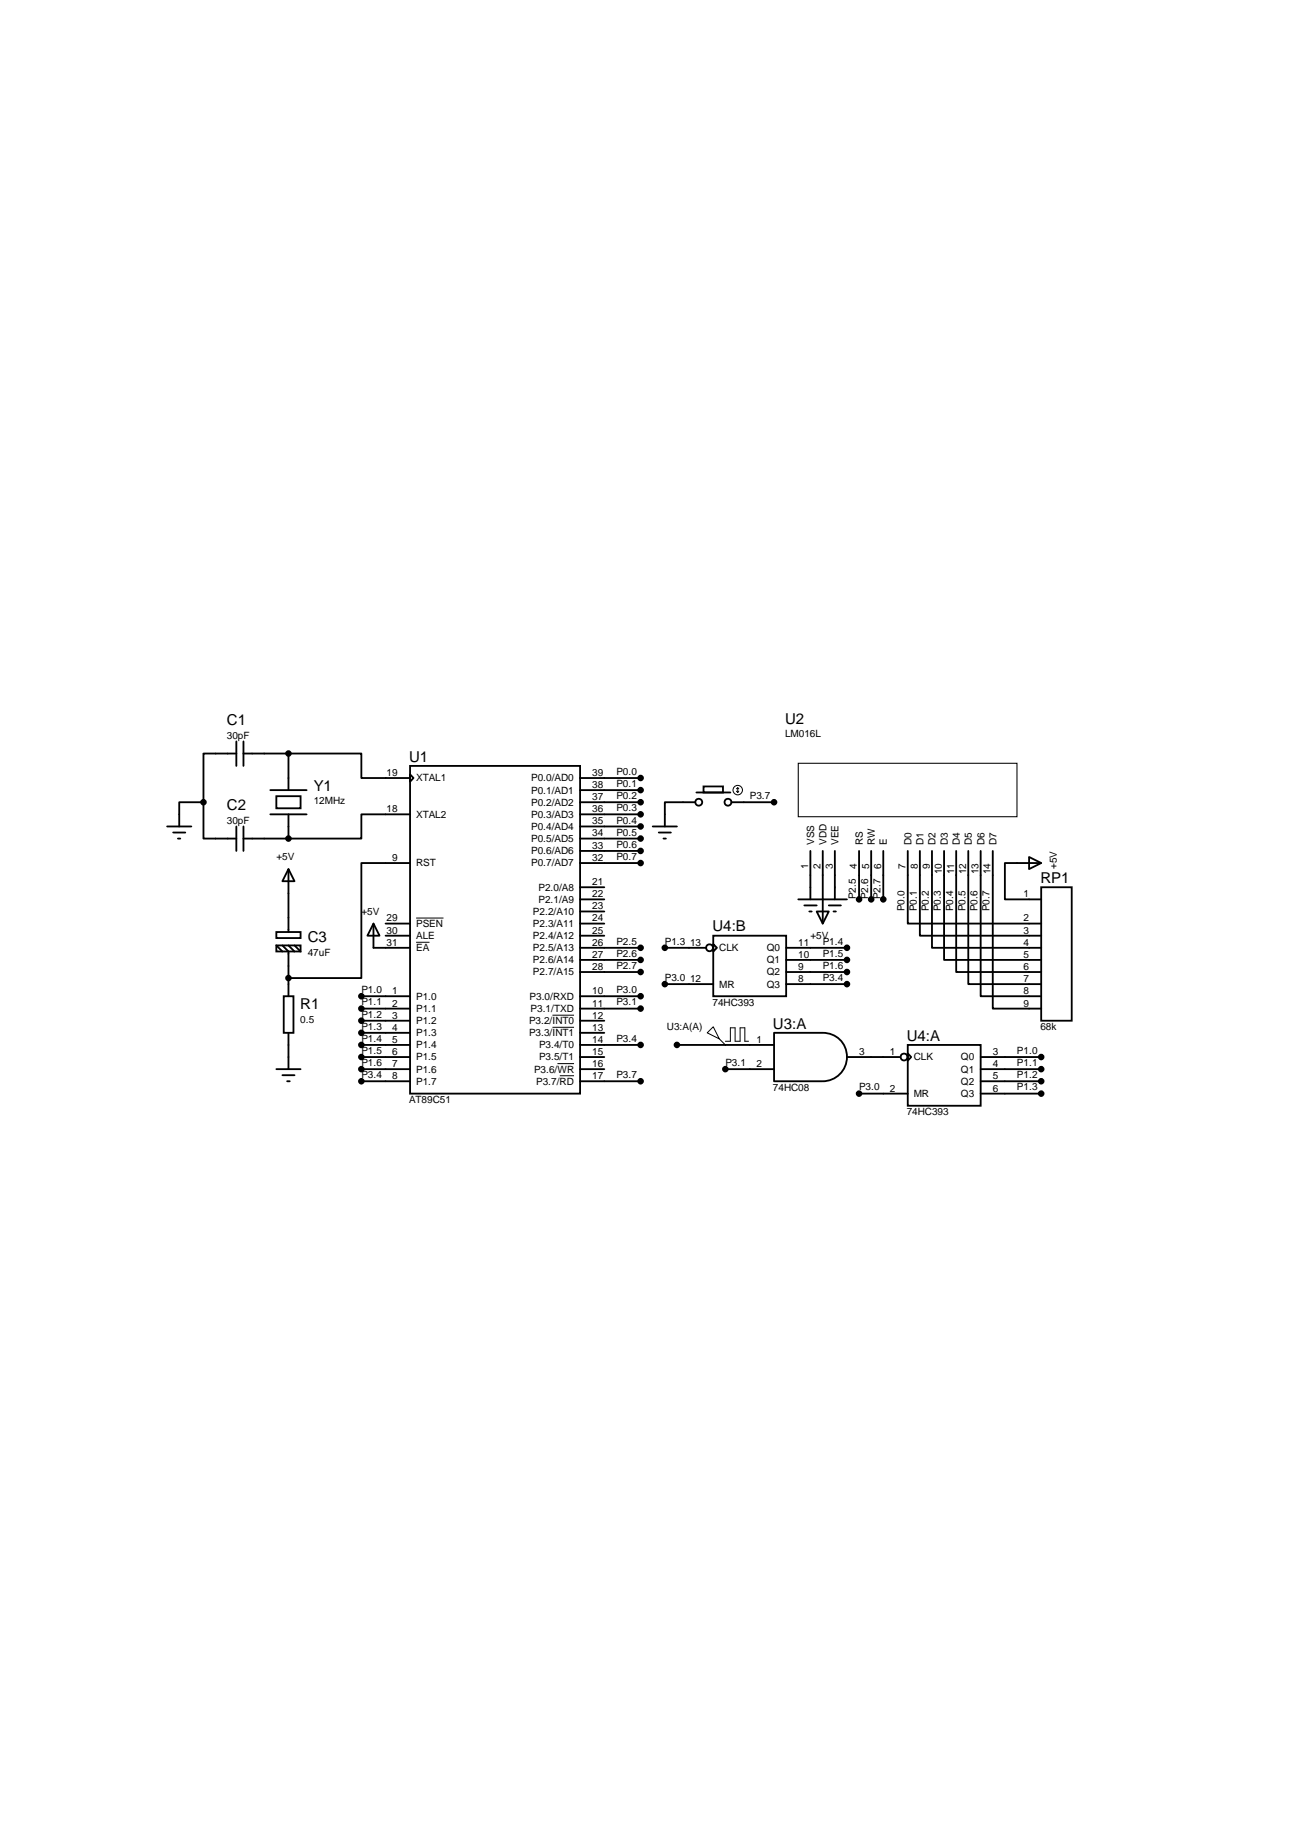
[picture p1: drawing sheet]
<svg xmlns="http://www.w3.org/2000/svg" width="210mm" height="297mm" viewBox="0 0 210 297" stroke-linecap="round" stroke-linejoin="round" font-family="sans-serif">
<g fill="none" stroke="#000" stroke-width=".3">
<path d="M38 119.2v4M39.2 119.2v4M26.9 132.9h3.9M27.9 133.9h1.9M28.6 134.9h.4M32.7 129v5.9h5.3M32.7 129h-3.9v3.9M38 121.2h-5.3v7.8M38 132.9v3.9M39.2 121.2h7.2M39.2 134.9h7.2M39.2 132.9v3.9"/>
<path d="M43.5 127.1h5.8M43.5 131h5.8M44.4 128h3.9v2h-3.9zM46.4 139.8l1 1.9h-2zM46.4 121.2h11.7v3.9h7.9M46.4 121.2v5.9M46.4 131v3.9M46.4 139.8v10.1M66 123.2h27.3v52.7h-27.3zM66 124.5l.5 .6-.5 .6zM66 131h-7.9v3.9h-11.7M66 138.8h-7.9v18.5h-11.7"/>
<path d="M93.3 134.9h9.7M93.3 125.1h9.7M93.3 127.1h9.7M93.3 129h9.7M93.3 131h9.7M93.3 132.9h9.7M93.3 136.8h9.7M93.3 138.8h9.7M105 132.9h3.9M106 133.9h1.9M106.7 134.9h.4M111.8 129h-4.9v3.9"/>
<path d="M112 127.5h5.5M113.2 126.5h3.1v1h-3.1zM117.6 129h6.9M130.3 136.8v7.8M132.3 136.8v11.7M134.3 136.8v7.8M138.2 136.8v7.8M140.1 136.8v7.8M142.1 136.8v7.8M146 136.8v11.7h21.5M148 136.8v13.7h19.5M149.9 136.8v15.6h17.6"/>
<path d="M151.8 136.8v17.6h15.7M153.8 136.8v19.5h13.7M155.7 136.8v21.5h11.8M157.7 136.8v23.4h9.8M159.7 136.8v25.4h7.8M165.5 137.8l2 1-2 1zM167.5 138.8h-5.9v5.8h5.9M44.4 149.9h3.9v1h-3.9zM44.4 152h3.9v1h-3.9zM44.4 152l1 1M45.4 152l1 1v7.2M46.4 152l1 1"/>
<path d="M47.4 152l.9 1M60.1 148.5l.9 2h-1.9zM60.1 148.5v3.9h5.9M62 150.5h4M62 148.5h4M93.3 152.4h9.7M93.3 154.4h9.7M93.3 156.3h9.7M93.3 150.5h3.9M93.3 148.5h3.9M93.3 142.7h3.9M93.3 144.6h3.9"/>
<path d="M93.3 146.6h3.9M106.9 152.4h6.7M106.9 158.3h7.8M114.7 150.5h11.7v9.7h-11.7zM114.7 151.8l.6 .6-.6 .6zM126.4 152.4h9.8M126.4 154.4h9.8M126.4 156.3h9.8M126.4 158.3h9.8M128.4 144.6h7.8M129.4 145.6h2M130.2 146.6h.4"/>
<path d="M131.4 146.6h1.9l-1 1.9zM133.3 145.6h2M134.1 146.6h.4M167.5 142.7h4.9v21.5h-4.9zM44.4 171.9h3.9M45.4 172.9h2M45.6 160.2h1.6v5.9h-1.6zM46.2 173.9h.4M46.4 166.1v5.8M58.1 160.2h7.9M58.1 162.2h7.9M58.1 168h7.9"/>
<path d="M58.1 173.9h7.9M58.1 171.9h7.9M58.1 170h7.9M58.1 164.2h7.9M58.1 166.1h7.9M93.3 160.2h9.7M93.3 162.2h9.7M93.3 168h9.7M93.3 173.9h9.7M93.3 171.9h3.9M93.3 170h3.9M93.3 164.2h3.9"/>
<path d="M93.3 166.1h3.9M108.9 168h15.6M116.7 171.9h7.8M124.5 166.1h7.8a3.9 3.9 0 0 1 3.9 3.9 3.9 3.9 0 0 1-3.9 3.9h-7.8zM136.2 170h8.6M138.2 175.9h7.8M146 168h11.7v9.8h-11.7zM146 169.4l.6 .6-.6 .6zM157.7 173.9h9.8M157.7 171.9h9.8M157.7 170h9.8M157.7 175.9h9.8"/>
<circle cx="112.4" cy="129" r=".56"/>
<circle cx="117.1" cy="129" r=".56"/>
<circle cx="114.1" cy="152.4" r=".56"/>
<circle cx="145.4" cy="170" r=".56"/>
</g>
<g fill="none" stroke="#000" stroke-width=".16">
<path d="M118.4 127.2l.3 .3M118.7 126.7v.8M118.7 126.7l-.3 .2M118.7 126.7l.1 .2M118.8 127.2l-.1 .3M66.9 151.5h2.2M66.9 147.6h4.4M88.9 163.3h3.4M88.9 165.2h3.4M89.7 171.1h2.6M90 173h2.3M113.7 166.1l1-1 1 2z"/>
<path d="M115.7 167.1l1 .9M116.7 167.5h.8v-2.2h.7v2.2h.8v-2.2h.8v2.2h.6"/>
<circle cx="118.7" cy="127.1" r=".76"/>
</g>
<g fill="#000" stroke="#000" stroke-width=".3">
<circle cx="32.7" cy="129" r=".38"/>
<circle cx="46.4" cy="121.2" r=".38"/>
<circle cx="46.4" cy="134.9" r=".38"/>
<circle cx="103" cy="125.1" r=".38"/>
<circle cx="103" cy="138.8" r=".38"/>
<circle cx="103" cy="131" r=".38"/>
<circle cx="103" cy="136.8" r=".38"/>
<circle cx="103" cy="132.9" r=".38"/>
<circle cx="103" cy="127.1" r=".38"/>
<circle cx="103" cy="134.9" r=".38"/>
<circle cx="103" cy="129" r=".38"/>
<circle cx="124.5" cy="129" r=".38"/>
<circle cx="46.4" cy="157.3" r=".38"/>
<circle cx="103" cy="156.3" r=".38"/>
<circle cx="103" cy="152.4" r=".38"/>
<circle cx="103" cy="154.4" r=".38"/>
<circle cx="106.9" cy="152.4" r=".38"/>
<circle cx="106.9" cy="158.3" r=".38"/>
<circle cx="136.2" cy="156.3" r=".38"/>
<circle cx="136.2" cy="152.4" r=".38"/>
<circle cx="136.2" cy="154.4" r=".38"/>
<circle cx="136.2" cy="158.3" r=".38"/>
<circle cx="138.2" cy="144.6" r=".38"/>
<circle cx="140.1" cy="144.6" r=".38"/>
<circle cx="142.1" cy="144.6" r=".38"/>
<circle cx="58.1" cy="166.1" r=".38"/>
<circle cx="58.1" cy="171.9" r=".38"/>
<circle cx="58.1" cy="160.2" r=".38"/>
<circle cx="58.1" cy="168" r=".38"/>
<circle cx="58.1" cy="162.2" r=".38"/>
<circle cx="58.1" cy="173.9" r=".38"/>
<circle cx="58.1" cy="170" r=".38"/>
<circle cx="58.1" cy="164.1" r=".38"/>
<circle cx="103" cy="160.2" r=".38"/>
<circle cx="103" cy="168" r=".38"/>
<circle cx="103" cy="162.2" r=".38"/>
<circle cx="103" cy="173.9" r=".38"/>
<circle cx="108.9" cy="168" r=".38"/>
<circle cx="116.7" cy="171.9" r=".38"/>
<circle cx="138.2" cy="175.9" r=".38"/>
<circle cx="167.5" cy="175.9" r=".38"/>
<circle cx="167.5" cy="171.9" r=".38"/>
<circle cx="167.5" cy="170" r=".38"/>
<circle cx="167.5" cy="173.9" r=".38"/>
</g>
<path d="M128.4 122.8h35.2v8.5h-35.2z" fill="none" stroke="#000" stroke-width=".17"/>
<g font-size="2.4">
<text x="36.5" y="116.6">C1</text>
<text x="126.3" y="116.4">U2</text>
<text x="65.8" y="122.5">U1</text>
<text x="36.5" y="130.3">C2</text>
<text x="50.5" y="127.2">Y1</text>
<text x="167.3" y="142">RP1</text>
<text x="114.6" y="149.8">U4:B</text>
<text x="49.5" y="151.5">C3</text>
<text x="48.3" y="162.3">R1</text>
<text x="124.3" y="165.4">U3:A</text>
<text x="145.8" y="167.4">U4:A</text>
</g>
<g font-size="1.6">
<text x="36.5" y="118.9">30pF</text>
<text x="126.3" y="118.6">LM016L</text>
<text x="62.2" y="124.8">19</text>
<text x="66.9" y="125.7">XTAL1</text>
<text x="85.4" y="125.7">P0.0/AD0</text>
<text x="95.2" y="124.8">39</text>
<text x="99.1" y="124.6">P0.0</text>
<text x="50.5" y="129.3">12MHz</text>
<text x="62.2" y="130.6">18</text>
<text x="66.9" y="131.5">XTAL2</text>
<text x="85.4" y="127.6">P0.1/AD1</text>
<text x="85.4" y="129.6">P0.2/AD2</text>
<text x="85.4" y="131.5">P0.3/AD3</text>
<text x="95.2" y="126.7">38</text>
<text x="95.2" y="128.7">37</text>
<text x="95.2" y="130.6">36</text>
<text x="99.1" y="126.6">P0.1</text>
<text x="99.1" y="128.5">P0.2</text>
<text x="99.1" y="130.5">P0.3</text>
<text x="120.6" y="128.5">P3.7</text>
<text x="36.5" y="132.6">30pF</text>
<text x="85.4" y="133.5">P0.4/AD4</text>
<text x="85.4" y="135.4">P0.5/AD5</text>
<text x="85.4" y="137.4">P0.6/AD6</text>
<text x="95.2" y="132.6">35</text>
<text x="95.2" y="134.5">34</text>
<text x="95.2" y="136.5">33</text>
<text x="99.1" y="132.4">P0.4</text>
<text x="99.1" y="134.4">P0.5</text>
<text x="99.1" y="136.3">P0.6</text>
<text x="130.9" y="135.9" transform="rotate(-90 130.9 135.9)">VSS</text>
<text x="132.9" y="135.9" transform="rotate(-90 132.9 135.9)">VDD</text>
<text x="134.9" y="135.9" transform="rotate(-90 134.9 135.9)">VEE</text>
<text x="138.8" y="135.9" transform="rotate(-90 138.8 135.9)">RS</text>
<text x="140.7" y="135.9" transform="rotate(-90 140.7 135.9)">RW</text>
<text x="142.7" y="135.9" transform="rotate(-90 142.7 135.9)">E</text>
<text x="146.6" y="135.9" transform="rotate(-90 146.6 135.9)">D0</text>
<text x="148.5" y="135.9" transform="rotate(-90 148.5 135.9)">D1</text>
<text x="150.5" y="135.9" transform="rotate(-90 150.5 135.9)">D2</text>
<text x="152.4" y="135.9" transform="rotate(-90 152.4 135.9)">D3</text>
<text x="154.4" y="135.9" transform="rotate(-90 154.4 135.9)">D4</text>
<text x="156.3" y="135.9" transform="rotate(-90 156.3 135.9)">D5</text>
<text x="158.3" y="135.9" transform="rotate(-90 158.3 135.9)">D6</text>
<text x="160.3" y="135.9" transform="rotate(-90 160.3 135.9)">D7</text>
<text x="44.4" y="138.4">+5V</text>
<text x="63.1" y="138.5">9</text>
<text x="66.9" y="139.3">RST</text>
<text x="85.4" y="139.3">P0.7/AD7</text>
<text x="86.6" y="143.2">P2.0/A8</text>
<text x="95.2" y="138.5">32</text>
<text x="95.2" y="142.4">21</text>
<text x="99.1" y="138.3">P0.7</text>
<text x="130" y="139.7" transform="rotate(-90 130 139.7)">1</text>
<text x="132" y="139.7" transform="rotate(-90 132 139.7)">2</text>
<text x="133.9" y="139.7" transform="rotate(-90 133.9 139.7)">3</text>
<text x="137.8" y="139.7" transform="rotate(-90 137.8 139.7)">4</text>
<text x="139.8" y="139.7" transform="rotate(-90 139.8 139.7)">5</text>
<text x="141.7" y="139.7" transform="rotate(-90 141.7 139.7)">6</text>
<text x="145.7" y="139.7" transform="rotate(-90 145.7 139.7)">7</text>
<text x="147.6" y="139.7" transform="rotate(-90 147.6 139.7)">8</text>
<text x="149.6" y="139.7" transform="rotate(-90 149.6 139.7)">9</text>
<text x="151.5" y="140.6" transform="rotate(-90 151.5 140.6)">10</text>
<text x="153.5" y="140.6" transform="rotate(-90 153.5 140.6)">11</text>
<text x="155.4" y="140.6" transform="rotate(-90 155.4 140.6)">12</text>
<text x="157.4" y="140.6" transform="rotate(-90 157.4 140.6)">13</text>
<text x="159.3" y="140.6" transform="rotate(-90 159.3 140.6)">14</text>
<text x="170" y="139.8" transform="rotate(-90 170 139.8)">+5V</text>
<text x="58.1" y="147.1">+5V</text>
<text x="62.2" y="148.2">29</text>
<text x="66.9" y="149.1">PSEN</text>
<text x="85.7" y="147.1">P2.2/A10</text>
<text x="85.7" y="149.1">P2.3/A11</text>
<text x="86.6" y="145.2">P2.1/A9</text>
<text x="95.2" y="144.3">22</text>
<text x="95.2" y="146.2">23</text>
<text x="95.2" y="148.2">24</text>
<text x="137.7" y="144.6" transform="rotate(-90 137.7 144.6)">P2.5</text>
<text x="139.6" y="144.6" transform="rotate(-90 139.6 144.6)">P2.6</text>
<text x="141.6" y="144.6" transform="rotate(-90 141.6 144.6)">P2.7</text>
<text x="145.5" y="146.6" transform="rotate(-90 145.5 146.6)">P0.0</text>
<text x="147.4" y="146.6" transform="rotate(-90 147.4 146.6)">P0.1</text>
<text x="149.4" y="146.6" transform="rotate(-90 149.4 146.6)">P0.2</text>
<text x="151.3" y="146.6" transform="rotate(-90 151.3 146.6)">P0.3</text>
<text x="153.3" y="146.6" transform="rotate(-90 153.3 146.6)">P0.4</text>
<text x="155.3" y="146.6" transform="rotate(-90 155.3 146.6)">P0.5</text>
<text x="157.2" y="146.6" transform="rotate(-90 157.2 146.6)">P0.6</text>
<text x="159.2" y="146.6" transform="rotate(-90 159.2 146.6)">P0.7</text>
<text x="164.6" y="148.2">2</text>
<text x="164.6" y="144.3">1</text>
<text x="49.5" y="153.7">47uF</text>
<text x="62.2" y="150.1">30</text>
<text x="62.2" y="152.1">31</text>
<text x="66.9" y="151">ALE</text>
<text x="66.9" y="153">EA</text>
<text x="85.7" y="151">P2.4/A12</text>
<text x="85.7" y="153">P2.5/A13</text>
<text x="85.7" y="154.9">P2.6/A14</text>
<text x="95.2" y="156">28</text>
<text x="95.2" y="150.1">25</text>
<text x="95.2" y="152.1">26</text>
<text x="95.2" y="154">27</text>
<text x="99.1" y="151.9">P2.5</text>
<text x="99.1" y="153.9">P2.6</text>
<text x="99.1" y="155.8">P2.7</text>
<text x="106.9" y="151.9">P1.3</text>
<text x="111" y="152.1">13</text>
<text x="115.7" y="153">CLK</text>
<text x="123.3" y="153">Q0</text>
<text x="123.3" y="154.9">Q1</text>
<text x="128.4" y="152.1">11</text>
<text x="128.4" y="154">10</text>
<text x="128.4" y="156">9</text>
<text x="130.3" y="151">+5V</text>
<text x="132.3" y="151.9">P1.4</text>
<text x="132.3" y="153.9">P1.5</text>
<text x="132.3" y="155.8">P1.6</text>
<text x="164.6" y="150.1">3</text>
<text x="164.6" y="152.1">4</text>
<text x="164.6" y="154">5</text>
<text x="164.6" y="156">6</text>
<text x="58.1" y="159.8">P1.0</text>
<text x="58.1" y="161.7">P1.1</text>
<text x="63.1" y="159.9">1</text>
<text x="63.1" y="161.9">2</text>
<text x="66.9" y="160.8">P1.0</text>
<text x="85.2" y="160.8">P3.0/RXD</text>
<text x="85.7" y="156.9">P2.7/A15</text>
<text x="95.2" y="159.9">10</text>
<text x="95.2" y="161.9">11</text>
<text x="99.1" y="159.8">P3.0</text>
<text x="99.1" y="161.7">P3.1</text>
<text x="106.9" y="157.8">P3.0</text>
<text x="111" y="157.9">12</text>
<text x="114.6" y="161.8">74HC393</text>
<text x="115.7" y="158.8">MR</text>
<text x="123.3" y="156.9">Q2</text>
<text x="123.3" y="158.8">Q3</text>
<text x="128.4" y="157.9">8</text>
<text x="132.3" y="157.8">P3.4</text>
<text x="164.6" y="157.9">7</text>
<text x="164.6" y="159.9">8</text>
<text x="164.6" y="161.9">9</text>
<text x="48.3" y="164.5">0.5</text>
<text x="58.1" y="163.6">P1.2</text>
<text x="58.1" y="165.6">P1.3</text>
<text x="58.1" y="167.5">P1.4</text>
<text x="63.1" y="163.8">3</text>
<text x="63.1" y="165.8">4</text>
<text x="63.1" y="167.7">5</text>
<text x="66.9" y="162.8">P1.1</text>
<text x="66.9" y="164.7">P1.2</text>
<text x="66.9" y="166.7">P1.3</text>
<text x="85.1" y="164.7">P3.2/INT0</text>
<text x="85.1" y="166.7">P3.3/INT1</text>
<text x="85.3" y="162.8">P3.1/TXD</text>
<text x="95.2" y="163.8">12</text>
<text x="95.2" y="165.8">13</text>
<text x="95.2" y="167.7">14</text>
<text x="99.1" y="167.5">P3.4</text>
<text x="107.3" y="165.7">U3:A(A)</text>
<text x="121.7" y="167.7">1</text>
<text x="167.3" y="165.7">68k</text>
<text x="58.1" y="169.5">P1.5</text>
<text x="58.1" y="171.5">P1.6</text>
<text x="58.1" y="173.4">P3.4</text>
<text x="63.1" y="169.7">6</text>
<text x="63.1" y="171.6">7</text>
<text x="63.1" y="173.6">8</text>
<text x="66.9" y="168.6">P1.4</text>
<text x="66.9" y="170.5">P1.5</text>
<text x="66.9" y="172.5">P1.6</text>
<text x="85.9" y="172.5">P3.6/WR</text>
<text x="86.7" y="168.6">P3.4/T0</text>
<text x="86.7" y="170.5">P3.5/T1</text>
<text x="95.2" y="173.6">17</text>
<text x="95.2" y="171.6">16</text>
<text x="95.2" y="169.7">15</text>
<text x="99.1" y="173.4">P3.7</text>
<text x="116.7" y="171.5">P3.1</text>
<text x="121.7" y="171.6">2</text>
<text x="138.2" y="169.7">3</text>
<text x="143.1" y="169.7">1</text>
<text x="147" y="170.5">CLK</text>
<text x="154.6" y="170.5">Q0</text>
<text x="154.6" y="172.5">Q1</text>
<text x="159.7" y="169.7">3</text>
<text x="159.7" y="171.6">4</text>
<text x="159.7" y="173.6">5</text>
<text x="163.6" y="173.4">P1.2</text>
<text x="163.6" y="171.5">P1.1</text>
<text x="163.6" y="169.5">P1.0</text>
<text x="65.8" y="177.4">AT89C51</text>
<text x="66.9" y="174.4">P1.7</text>
<text x="86.2" y="174.4">P3.7/RD</text>
<text x="124.3" y="175.5">74HC08</text>
<text x="138.2" y="175.4">P3.0</text>
<text x="143.1" y="175.5">2</text>
<text x="145.8" y="179.4">74HC393</text>
<text x="147" y="176.4">MR</text>
<text x="154.6" y="174.4">Q2</text>
<text x="154.6" y="176.4">Q3</text>
<text x="159.7" y="175.5">6</text>
<text x="163.6" y="175.4">P1.3</text>
</g>
</svg>
